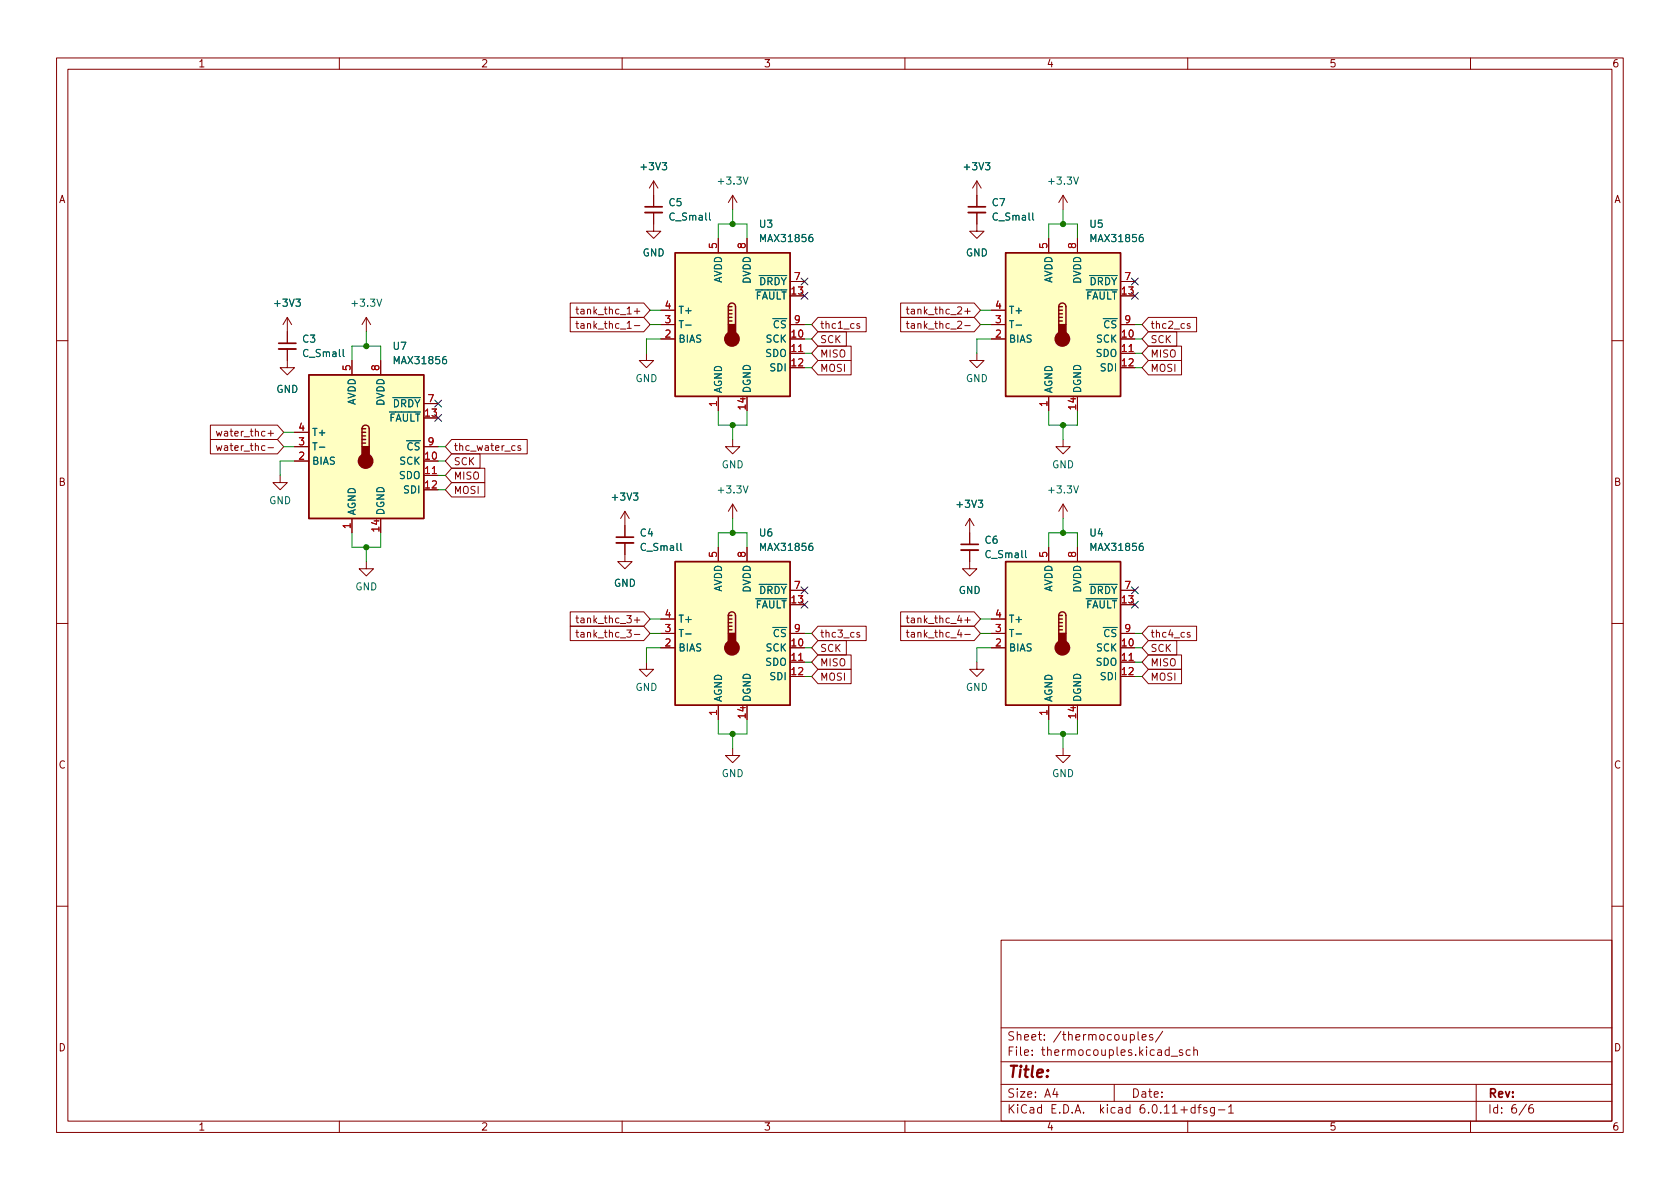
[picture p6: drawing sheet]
<svg xmlns="http://www.w3.org/2000/svg" width="297mm" height="210mm" viewBox="0 0 297 210" stroke-linecap="round" stroke-linejoin="round" font-family="sans-serif">
<g fill="none" stroke="#840000" stroke-width=".18">
<path d="M10 10.2h277v190.1h-277zM12 12.2h273v186.1h-273zM60 10.2v2M110 10.2v2M160 10.2v2M210 10.2v2M260 10.2v2M115.6 37.6v3.3h1.2l-1.2 1.3-1.3-1.3h1.3M115.6 32v4.6M115.6 32l-.8 1.3M115.6 32l.7 1.3M129.5 34.5v2.6"/>
<path d="M129.5 34.5l-.7 1.3M129.5 34.5l.8 1.3M172.7 37.6v3.3h1.3l-1.3 1.3-1.3-1.3h1.3M172.7 32v4.6M172.7 32l-.7 1.3M172.7 32l.8 1.3M188 34.5v2.6M188 34.5l-.8 1.3M188 34.5l.7 1.3M50.8 56.1l-.8 1.3M50.8 56.1v4.6M50.8 56.1l.8 1.3"/>
<path d="M64.8 56.1l-.8 1.3M64.8 56.1v2.6M64.8 56.1l.7 1.3M100.8 53.6h13l1.1 1.3-1.1 1.2h-13zM100.8 56.1h13l1.1 1.3-1.1 1.3h-13zM110.9 58.1h.7M112.2 57.6h.9M112.2 55h.9M112.6 54.6v.9M116.8 59.9h2.6M116.8 57.4h2.6M116.8 54.9h2.6"/>
<path d="M127 42.2v2.5M132.1 42.2v2.5M139.7 59.9h2.5M139.7 52.3h2.5M139.7 57.4h2.5M139.7 49.8h2.5M144.6 58.7h5v2.5h-5l-1.1-1.3zM144.6 56.1h8.5v2.6h-8.5l-1.1-1.3zM152 57.3l-.3-.1-.2 .2v.2l.5 .1v.3h-.5M159.2 56.1h13l1.2 1.3-1.2 1.3h-13zM159.2 53.6h13l1.2 1.3-1.2 1.2h-13zM169.3 56.9l.5-.1 .2 .4-.8 .9h.8"/>
<path d="M170.6 57.6h.9M170.6 55h.9M171.1 54.6v.9M175.3 59.9h2.5M175.3 57.4h2.5M175.3 54.9h2.5M185.4 42.2v2.5M190.5 42.2v2.5M198.1 59.9h2.6M198.1 52.3h2.6M198.1 57.4h2.6M198.1 49.8h2.6"/>
<path d="M203 56.1h8.6v2.6h-8.6l-1.1-1.3zM203 58.7h5.1v2.5h-5.1l-1.1-1.3zM210.4 57.3l-.3-.1-.2 .2 .1 .2 .4 .1v.3h-.5M10 60.2h2M37.2 77.7h11.9l1.1 1.3-1.1 1.3h-11.9zM37.2 75.2h11.9l1.1 1.2-1.1 1.3h-11.9zM46.8 78.9l-.3-.1-.3 .2 .2 .6h.4M47.4 79.2h1M47.4 76.6h1M47.9 76.1v1M50.8 61.7v3.3h1.3l-1.3 1.3-1.3-1.3h1.3M52.1 79h2.5"/>
<path d="M52.1 76.4h2.5M62.2 63.7v2.6M67.3 63.7v2.6M74.9 73.9h2.6M74.9 79h2.6M74.9 71.4h2.6M79.9 77.7h13.3v2.6h-13.3l-1.2-1.3zM92 78.9l-.3-.1-.1 .2v.2l.4 .1v.3h-.4M114.3 62.5v1.2h1.3l-1.3 1.3-1.3-1.3h1.3M127 70.1v2.5M129.5 77.7v1.3h1.3l-1.3 1.3-1.2-1.3h1.2M132.1 70.1v2.5"/>
<path d="M139.7 62.5h2.5M139.7 65h2.5M144.6 61.2h5.9v2.5h-5.9l-1.1-1.2zM144.6 63.7h5.9v2.6h-5.9l-1.1-1.3zM172.7 62.5v1.2h1.3l-1.3 1.3-1.3-1.3h1.3M185.4 70.1v2.5M188 77.7v1.3h1.2l-1.2 1.3-1.3-1.3h1.3M190.5 70.1v2.5M198.1 62.5h2.6M198.1 65h2.6M203 63.7h5.9v2.6h-5.9l-1.1-1.3zM203 61.2h5.9v2.5h-5.9l-1.1-1.2z"/>
<path d="M285 60.2h2M49.5 84.1v1.2h1.3l-1.3 1.3-1.2-1.3h1.2M52.1 81.5h2.5M62.2 91.7v2.5M64.8 99.3v1.3h1.2l-1.2 1.2-1.3-1.2h1.3M67.3 91.7v2.5M74.9 81.5h2.6M74.9 84.1h2.6M74.9 86.6h2.6M79.9 82.8h5.8v2.5h-5.8l-1.2-1.2zM79.9 80.3h5v2.5h-5l-1.2-1.3zM79.9 85.3h5.8v2.6h-5.8l-1.2-1.3z"/>
<path d="M110.5 96v3.3h1.3l-1.3 1.3-1.3-1.3h1.3M110.5 90.4l-.8 1.3M110.5 90.4v4.6M110.5 90.4l.8 1.3M127 96.8v2.5M129.5 89.1l-.7 1.3M129.5 89.1v2.6M129.5 89.1l.8 1.3M132.1 96.8v2.5M171.4 97.3v3.3h1.3l-1.3 1.2-1.2-1.2h1.2M171.4 91.7v4.6M171.4 91.7l-.7 1.3"/>
<path d="M171.4 91.7l.8 1.3M185.4 96.8v2.5M188 89.1l-.8 1.3M188 89.1v2.6M188 89.1l.7 1.3M190.5 96.8v2.5M10 110.2h2M100.8 108.2h13l1.1 1.3-1.1 1.2h-13zM100.8 110.7h13l1.1 1.3-1.1 1.3h-13zM110.8 111.4h.8l-.4 .5 .4 .1v.6l-.2 .1-.6-.1M112.2 109.6h.9M112.2 112.2h.9"/>
<path d="M112.6 109.2v.9M114.3 117.1v1.3h1.3l-1.3 1.2-1.3-1.2h1.3M116.8 114.5h2.6M116.8 112h2.6M116.8 109.5h2.6M139.7 114.5h2.5M139.7 117.1h2.5M139.7 119.6h2.5M139.7 106.9h2.5M139.7 112h2.5M139.7 104.4h2.5M144.6 118.4h5.9v2.5h-5.9l-1.1-1.3z"/>
<path d="M144.6 110.7h8.5v2.6h-8.5l-1.1-1.3zM144.6 115.8h5.9v2.6h-5.9l-1.1-1.3zM144.6 113.3h5v2.5h-5l-1.1-1.3zM152 111.9l-.3-.1-.2 .2v.2l.5 .1v.3h-.5M159.2 110.7h13l1.2 1.3-1.2 1.3h-13zM159.2 108.2h13l1.2 1.3-1.2 1.2h-13zM169.6 111.3l-.3 1h.8M169.9 111.8v.9M170.6 109.6h.9M170.6 112.2h.9M171.1 109.2v.9M172.7 117.1v1.3h1.3l-1.3 1.2-1.3-1.2h1.3"/>
<path d="M175.3 114.5h2.5M175.3 112h2.5M175.3 109.5h2.5M198.1 114.5h2.6M198.1 117.1h2.6M198.1 119.6h2.6M198.1 106.9h2.6M198.1 112h2.6M198.1 104.4h2.6M203 110.7h8.6v2.6h-8.6l-1.1-1.3zM203 113.3h5.1v2.5h-5.1l-1.1-1.3zM203 118.4h5.9v2.5h-5.9l-1.1-1.3z"/>
<path d="M203 115.8h5.9v2.6h-5.9l-1.1-1.3zM210.4 111.9l-.3-.1-.2 .2 .1 .2 .4 .1v.3h-.5M285 110.2h2M127 124.7v2.5M129.5 132.3v1.3h1.3l-1.3 1.3-1.2-1.3h1.2M132.1 124.7v2.5M185.4 124.7v2.5M188 132.3v1.3h1.2l-1.2 1.3-1.3-1.3h1.3M190.5 124.7v2.5M10 160.2h2M177 166.3h108v32h-108zM285 160.2h2"/>
<path d="M60 198.3v2M110 198.3v2M160 198.3v2M177 194.8h108M177 191.8h108M177 187.8h108M177 181.8h108M182.5 186.5v.1M182.5 185.7v.1M184.6 183.8v.1M184.6 183v.1M197 191.8v3"/>
<path d="M201.9 183.4l.7-.1v-.3l-.5-.1-.2 .2 .1 .8h.6M203.8 183l-.4-.1-.2 .2 .1 .3 .5 .1v.4h-.6M205.6 182.4l-1.3 1.9M209.1 185.7l-.4-.1-.2 .2 .1 .3 .5 .1v.4h-.6M210 198.3v2M210.4 185.7l-.4-.1-.3 .3v.4l.2 .3h.5M211.1 185.8l.2-.2 .3 .1 .1 .9M211.1 185.1v1.5M215.4 196.3h1.2M217.2 195.8l.4-.5v1.5M217.2 196.8h.9M260 198.3v2"/>
<path d="M261 191.8v6.5M271 195.3a.6 .6 0 0 0-.7 .7v.5l.1 .3h.5l.2-.1 .1-.5-.2-.2-.4-.1-.3 .3"/>
</g>
<g fill="none" stroke="#006464" stroke-width=".18">
<path d="M117.1 28.8h.8l-.5 .4 .4 .2v.5l-.2 .1-.5-.1M125.4 37.7v1l.2 .2M131.4 31.3l.4 1.3 .5-1.3M174.2 28.8h.8l-.4 .4 .4 .2v.5l-.2 .1-.6-.1M182.6 37.7v1l.2 .2M189.8 31.3l.5 1.3 .4-1.3M52.3 52.9h.8l-.4 .5 .3 .1v.5l-.1 .2-.6-.2M66.6 52.9l.5 1.3 .4-1.3M121.2 57.5h1M133.6 51.3h1.1M134.2 48.7h4.9M136.6 56.3h2.5"/>
<path d="M143.6 41.5h-.3a.85 .85 0 0 0 0 1.2l.4-.1v-.4l-.2-.3-.4 .1-.1 .2M179.7 57.5h.9M192 51.3h1.1M192.6 48.7h4.9M195.1 56.3h2.4M202 41.5h-.3a.85 .85 0 0 0 0 1.2l.4-.1 .1-.4-.3-.3-.4 .1-.1 .2M56.5 79.1h.9M60.7 61.8v1.1l.2 .2M68.8 72.9h1.1M69.4 70.3h4.9M71.9 77.9h2.4M78.8 63.1h-.3a.85 .85 0 0 0 0 1.2l.4-.1 .1-.4-.3-.3-.3 .1-.2 .2"/>
<path d="M112 87.2h.8l-.4 .5 .3 .1v.5l-.2 .2-.5-.2M120.4 96.1v1.1l.1 .1M131.4 85.9l.4 1.3 .5-1.3M143.6 96.1h-.3a.85 .85 0 0 0 0 1.2l.4-.1v-.4l-.2-.2h-.4l-.1 .2M173 88.5h.7l-.4 .4 .4 .2v.5l-.2 .1-.5-.1M181.3 97.3v1.1l.2 .2M189.8 85.9l.5 1.3 .4-1.3M202 96.1h-.3a.85 .85 0 0 0 0 1.2l.4-.1 .1-.4-.3-.2h-.4l-.1 .2M121.2 112.1h1M133.6 105.9h1.1M134.2 103.3h4.9M136.6 111h2.5"/>
<path d="M179.7 112.1h.9M192 105.9h1.1M192.6 103.3h4.9M195.1 111h2.4"/>
</g>
<g fill="#ffffc2" stroke="#ffffc2" stroke-width=".18">
<path d="M177.8 99.3h20.3v25.4h-20.3z"/>
<path d="M119.4 44.7h20.3v25.4h-20.3z"/>
<path d="M54.6 66.3h20.3v25.4h-20.3z"/>
<path d="M177.8 44.7h20.3v25.4h-20.3z"/>
<path d="M119.4 99.3h20.3v25.4h-20.3z"/>
</g>
<g fill="none" stroke="#840000" stroke-width=".25">
<path d="M119.4 44.7h20.3v25.4h-20.3zM128.8 54.2a.64 .64 0 0 1 .6-.6 .64 .64 0 0 1 .6 .6v3.2M128.8 56.8h.6M128.8 56.1h.6M128.8 55.5h.6M128.8 54.9h.6M128.8 54.2v3.2M128.8 54.2h.6M177.8 44.7h20.3v25.4h-20.3zM187.2 54.2a.64 .64 0 0 1 .6-.6 .64 .64 0 0 1 .7 .6v3.2M187.2 54.2v3.2M187.2 56.8h.6"/>
<path d="M187.2 56.1h.6M187.2 55.5h.6M187.2 54.9h.6M187.2 54.2h.6M54.6 66.3h20.3v25.4h-20.3zM64 75.8a.64 .64 0 0 1 .6-.6 .64 .64 0 0 1 .7 .6v3.2M64 78.4h.6M64 77.7h.6M64 77.1h.6M64 76.4h.6M64 75.8v3.2M64 75.8h.6"/>
<path d="M119.4 99.3h20.3v25.4h-20.3zM177.8 99.3h20.3v25.4h-20.3zM128.8 108.8a.64 .64 0 0 1 .6-.6 .64 .64 0 0 1 .6 .6v3.2M128.8 111.4h.6M128.8 110.7h.6M128.8 110.1h.6M128.8 109.5h.6M128.8 108.8h.6M128.8 108.8v3.2M187.2 108.8a.64 .64 0 0 1 .6-.6 .64 .64 0 0 1 .7 .6v3.2M187.2 111.4h.6M187.2 110.7h.6"/>
<path d="M187.2 110.1h.6M187.2 109.5h.6M187.2 108.8v3.2M187.2 108.8h.6"/>
</g>
<g fill="#840000" stroke="#840000" stroke-width=".25">
<path d="M187.2 112h1.3v1.9h-1.3z"/>
<path d="M128.8 57.4h1.2v1.9h-1.2z"/>
<path d="M64 79h1.3v1.9h-1.3z"/>
<path d="M187.2 57.4h1.3v1.9h-1.3z"/>
<path d="M128.8 112h1.2v1.9h-1.2z"/>
<circle cx="187.8" cy="114.5" r="1.27"/>
<circle cx="129.4" cy="59.9" r="1.27"/>
<circle cx="64.6" cy="81.5" r="1.27"/>
<circle cx="187.8" cy="59.9" r="1.27"/>
<circle cx="129.4" cy="114.5" r="1.27"/>
</g>
<path d="M141.2 62.2h.7M199.6 62.2h.8M76.4 83.8h.8M141.2 116.8h.7M199.6 116.8h.8" fill="none" stroke="#a90000" stroke-width=".18"/>
<path d="M114 37.6h3.1M171.2 37.6h3M49.3 61.7h3M109 96h3M169.9 97.3h3.1" fill="none" stroke="#840000" stroke-width=".33"/>
<path d="M114 36.6h3.1M171.2 36.6h3M49.3 60.7h3M109 95h3M169.9 96.3h3.1" fill="none" stroke="#840000" stroke-width=".3"/>
<g fill="none" stroke="#009600" stroke-width=".18">
<path d="M129.5 37.1v2.5M188 37.1v2.5M64.8 58.7v2.5M114.9 54.9h1.9M114.9 57.4h1.9M116.8 59.9h-2.5v2.6M127 42.2v-2.6h5.1v2.6M142.2 57.4h1.3M142.2 59.9h1.3M173.4 54.9h1.9M173.4 57.4h1.9M175.3 59.9h-2.6v2.6"/>
<path d="M185.4 42.2v-2.6h5.1v2.6M200.7 57.4h1.2M200.7 59.9h1.2M50.2 79h1.9M50.2 76.4h1.9M62.2 63.7v-2.5h5.1v2.5M77.5 79h1.2M127 72.6v2.6h5.1v-2.6M129.5 75.2v2.5M142.2 62.5h1.3M142.2 65h1.3M185.4 72.6v2.6h5.1v-2.6"/>
<path d="M188 75.2v2.5M200.7 62.5h1.2M200.7 65h1.2M52.1 81.5h-2.6v2.6M62.2 94.2v2.6h5.1v-2.6M64.8 96.8v2.5M77.5 86.6h1.2M77.5 84.1h1.2M77.5 81.5h1.2M127 96.8v-2.6h5.1v2.6M129.5 91.7v2.5M185.4 96.8v-2.6h5.1v2.6"/>
<path d="M188 91.7v2.5M114.9 112h1.9M114.9 109.5h1.9M116.8 114.5h-2.5v2.6M142.2 112h1.3M142.2 114.5h1.3M142.2 117.1h1.3M142.2 119.6h1.3M173.4 112h1.9M173.4 109.5h1.9M175.3 114.5h-2.6v2.6M200.7 112h1.2"/>
<path d="M200.7 114.5h1.2M200.7 117.1h1.2M200.7 119.6h1.2M127 127.2v2.6h5.1v-2.6M129.5 129.8v2.5M185.4 127.2v2.6h5.1v-2.6M188 129.8v2.5"/>
</g>
<g fill="none" stroke="#000084" stroke-width=".18">
<path d="M141.6 49.2l1.2 1.2M141.6 51.7l1.2 1.2M142.8 49.2l-1.2 1.2M142.8 51.7l-1.2 1.2M200.1 49.2l1.2 1.2M200.1 51.7l1.2 1.2M201.3 49.2l-1.2 1.2M201.3 51.7l-1.2 1.2M76.9 73.3l1.2 1.2M76.9 70.8l1.2 1.2M78.1 73.3l-1.2 1.2M78.1 70.8l-1.2 1.2"/>
<path d="M141.6 103.8l1.2 1.2M141.6 106.3l1.2 1.2M142.8 103.8l-1.2 1.2M142.8 106.3l-1.2 1.2M200.1 103.8l1.2 1.2M200.1 106.3l1.2 1.2M201.3 103.8l-1.2 1.2M201.3 106.3l-1.2 1.2"/>
</g>
<g fill="#009600" stroke="#009600" stroke-width=".18">
<circle cx="129.5" cy="39.6" r=".46"/>
<circle cx="188" cy="75.2" r=".46"/>
<circle cx="188" cy="39.6" r=".46"/>
<circle cx="64.8" cy="96.8" r=".46"/>
<circle cx="64.8" cy="61.2" r=".46"/>
<circle cx="188" cy="129.8" r=".46"/>
<circle cx="188" cy="94.2" r=".46"/>
<circle cx="129.5" cy="75.2" r=".46"/>
<circle cx="129.5" cy="94.2" r=".46"/>
<circle cx="129.5" cy="129.8" r=".46"/>
</g>
<text font-size="2.8" fill="#840000" x="178" y="191.2">Title:</text>
<g font-size="2.1" fill="#840000">
<text x="178" y="184.5">Sheet:</text>
<text x="186.2" y="184.5">/thermocouples/</text>
<text x="178" y="187.2">File:</text>
<text x="184.4" y="187.2">thermocouples.kicad_sch</text>
<text x="178" y="197.4">KiCad</text>
<text x="178" y="194.6">Size:</text>
<text x="184.7" y="194.6">A4</text>
<text x="185.7" y="197.4">E.D.A.</text>
<text x="194.6" y="197.4">kicad</text>
<text x="200" y="194.6">Date:</text>
<text x="201.8" y="197.4">6.0.11+dfsg-1</text>
<text x="263" y="194.6">Rev:</text>
<text x="263" y="197.4">Id:</text>
<text x="267.1" y="197.4">6/6</text>
</g>
<g font-size="1.8" fill="#840000">
<text x="35" y="12.3">1</text>
<text x="85" y="12.3">2</text>
<text x="135" y="12.3">3</text>
<text x="185" y="12.3">4</text>
<text x="235" y="12.3">5</text>
<text x="285" y="12.3">6</text>
<text x="10.4" y="36.3">A</text>
<text x="285.4" y="36.3">A</text>
<text x="101.6" y="56">tank_thc_1+</text>
<text x="101.6" y="58.5">tank_thc_1-</text>
<text x="144.9" y="58.5">thc1_cs</text>
<text x="160" y="58.5">tank_thc_2-</text>
<text x="160" y="56">tank_thc_2+</text>
<text x="203.4" y="58.5">thc2_cs</text>
<text x="144.9" y="63.6">MISO</text>
<text x="144.9" y="61.1">SCK</text>
<text x="203.4" y="61.1">SCK</text>
<text x="203.4" y="63.6">MISO</text>
<text x="144.9" y="66.1">MOSI</text>
<text x="203.4" y="66.1">MOSI</text>
<text x="38" y="77.6">water_thc+</text>
<text x="38" y="80.1">water_thc-</text>
<text x="80.2" y="82.6">SCK</text>
<text x="80.2" y="80.1">thc_water_cs</text>
<text x="10.3" y="86.3">B</text>
<text x="80.2" y="85.2">MISO</text>
<text x="80.2" y="87.7">MOSI</text>
<text x="285.3" y="86.3">B</text>
<text x="101.6" y="110.6">tank_thc_3+</text>
<text x="101.6" y="113.1">tank_thc_3-</text>
<text x="144.9" y="113.1">thc3_cs</text>
<text x="160" y="113.1">tank_thc_4-</text>
<text x="160" y="110.6">tank_thc_4+</text>
<text x="203.4" y="113.1">thc4_cs</text>
<text x="144.9" y="118.2">MISO</text>
<text x="144.9" y="115.7">SCK</text>
<text x="203.4" y="115.7">SCK</text>
<text x="203.4" y="118.2">MISO</text>
<text x="144.9" y="120.7">MOSI</text>
<text x="203.4" y="120.7">MOSI</text>
<text x="10.3" y="136.3">C</text>
<text x="285.3" y="136.3">C</text>
<text x="10.3" y="186.3">D</text>
<text x="285.3" y="186.3">D</text>
<text x="35" y="200.3">1</text>
<text x="85" y="200.3">2</text>
<text x="135" y="200.3">3</text>
<text x="185" y="200.3">4</text>
<text x="235" y="200.3">5</text>
<text x="285" y="200.3">6</text>
</g>
<g font-size="1.8" fill="#006464">
<text x="113" y="30.5">+3V3</text>
<text x="126.6" y="33">+3.3V</text>
<text x="170.1" y="30.5">+3V3</text>
<text x="185" y="33">+3.3V</text>
<text x="118.1" y="36.8">C5</text>
<text x="118.1" y="39.4">C_Small</text>
<text x="134.1" y="40.6">U3</text>
<text x="175.3" y="36.8">C7</text>
<text x="175.3" y="39.4">C_Small</text>
<text x="192.5" y="40.6">U5</text>
<text x="113.6" y="45.7">GND</text>
<text x="134.1" y="43.2">MAX31856</text>
<text x="170.7" y="45.7">GND</text>
<text x="192.5" y="43.2">MAX31856</text>
<text x="128" y="50.1" transform="rotate(-90 128 50.1)">AVDD</text>
<text x="133.1" y="50.3" transform="rotate(-90 133.1 50.3)">DVDD</text>
<text x="133.5" y="53.3">~{FAULT}</text>
<text x="134.1" y="50.8">~{DRDY}</text>
<text x="186.4" y="50.1" transform="rotate(-90 186.4 50.1)">AVDD</text>
<text x="191.5" y="50.3" transform="rotate(-90 191.5 50.3)">DVDD</text>
<text x="192" y="53.3">~{FAULT}</text>
<text x="192.6" y="50.8">~{DRDY}</text>
<text x="48.2" y="54.6">+3V3</text>
<text x="61.9" y="54.6">+3.3V</text>
<text x="119.9" y="58.4">T-</text>
<text x="119.9" y="55.9">T+</text>
<text x="136.6" y="58.4">~{CS}</text>
<text x="178.3" y="58.4">T-</text>
<text x="178.3" y="55.9">T+</text>
<text x="195" y="58.4">~{CS}</text>
<text x="53.3" y="61">C3</text>
<text x="53.3" y="63.5">C_Small</text>
<text x="69.3" y="62.2">U7</text>
<text x="69.3" y="64.8">MAX31856</text>
<text x="119.9" y="61">BIAS</text>
<text x="135.2" y="63.5">SDO</text>
<text x="135.3" y="61">SCK</text>
<text x="178.3" y="61">BIAS</text>
<text x="193.6" y="63.5">SDO</text>
<text x="193.7" y="61">SCK</text>
<text x="48.8" y="69.9">GND</text>
<text x="63.3" y="71.7" transform="rotate(-90 63.3 71.7)">AVDD</text>
<text x="68.3" y="71.8" transform="rotate(-90 68.3 71.8)">DVDD</text>
<text x="112.3" y="67.9">GND</text>
<text x="128" y="69.6" transform="rotate(-90 128 69.6)">AGND</text>
<text x="133.1" y="69.6" transform="rotate(-90 133.1 69.6)">DGND</text>
<text x="136" y="66">SDI</text>
<text x="170.7" y="67.9">GND</text>
<text x="186.4" y="69.6" transform="rotate(-90 186.4 69.6)">AGND</text>
<text x="191.5" y="69.6" transform="rotate(-90 191.5 69.6)">DGND</text>
<text x="194.4" y="66">SDI</text>
<text x="55.1" y="77.5">T+</text>
<text x="68.8" y="74.9">~{FAULT}</text>
<text x="69.4" y="72.4">~{DRDY}</text>
<text x="55.1" y="82.6">BIAS</text>
<text x="55.1" y="80">T-</text>
<text x="70.5" y="82.6">SCK</text>
<text x="71.8" y="80">~{CS}</text>
<text x="127.5" y="83.2">GND</text>
<text x="185.9" y="83.2">GND</text>
<text x="47.5" y="89.5">GND</text>
<text x="70.5" y="85.1">SDO</text>
<text x="71.2" y="87.6">SDI</text>
<text x="107.9" y="88.9">+3V3</text>
<text x="126.6" y="87.6">+3.3V</text>
<text x="185" y="87.6">+3.3V</text>
<text x="63.3" y="91.2" transform="rotate(-90 63.3 91.2)">AGND</text>
<text x="68.3" y="91.2" transform="rotate(-90 68.3 91.2)">DGND</text>
<text x="113" y="95.3">C4</text>
<text x="134.1" y="95.3">U6</text>
<text x="168.8" y="90.2">+3V3</text>
<text x="192.5" y="95.3">U4</text>
<text x="113" y="97.8">C_Small</text>
<text x="134.1" y="97.8">MAX31856</text>
<text x="174" y="96.5">C6</text>
<text x="174" y="99.1">C_Small</text>
<text x="192.5" y="97.8">MAX31856</text>
<text x="62.8" y="104.8">GND</text>
<text x="108.5" y="104.1">GND</text>
<text x="128" y="104.7" transform="rotate(-90 128 104.7)">AVDD</text>
<text x="133.1" y="104.9" transform="rotate(-90 133.1 104.9)">DVDD</text>
<text x="133.5" y="108">~{FAULT}</text>
<text x="134.1" y="105.4">~{DRDY}</text>
<text x="169.4" y="105.4">GND</text>
<text x="186.4" y="104.7" transform="rotate(-90 186.4 104.7)">AVDD</text>
<text x="191.5" y="104.9" transform="rotate(-90 191.5 104.9)">DVDD</text>
<text x="192" y="108">~{FAULT}</text>
<text x="192.6" y="105.4">~{DRDY}</text>
<text x="119.9" y="113">T-</text>
<text x="119.9" y="110.5">T+</text>
<text x="136.6" y="113">~{CS}</text>
<text x="178.3" y="113">T-</text>
<text x="178.3" y="110.5">T+</text>
<text x="195" y="113">~{CS}</text>
<text x="119.9" y="115.6">BIAS</text>
<text x="135.2" y="118.1">SDO</text>
<text x="135.3" y="115.6">SCK</text>
<text x="178.3" y="115.6">BIAS</text>
<text x="193.6" y="118.1">SDO</text>
<text x="193.7" y="115.6">SCK</text>
<text x="112.3" y="122.6">GND</text>
<text x="128" y="124.2" transform="rotate(-90 128 124.2)">AGND</text>
<text x="133.1" y="124.2" transform="rotate(-90 133.1 124.2)">DGND</text>
<text x="136" y="120.7">SDI</text>
<text x="170.7" y="122.6">GND</text>
<text x="186.4" y="124.2" transform="rotate(-90 186.4 124.2)">AGND</text>
<text x="191.5" y="124.2" transform="rotate(-90 191.5 124.2)">DGND</text>
<text x="194.4" y="120.7">SDI</text>
<text x="127.5" y="137.8">GND</text>
<text x="185.9" y="137.8">GND</text>
</g>
<g font-size="1.8" fill="#a90000">
<text x="126.7" y="44.1" transform="rotate(-90 126.7 44.1)">5</text>
<text x="131.8" y="44.1" transform="rotate(-90 131.8 44.1)">8</text>
<text x="185.2" y="44.1" transform="rotate(-90 185.2 44.1)">5</text>
<text x="190.2" y="44.1" transform="rotate(-90 190.2 44.1)">8</text>
<text x="139.7" y="52.1">13</text>
<text x="140.3" y="49.5">7</text>
<text x="198.1" y="52.1">13</text>
<text x="198.7" y="49.5">7</text>
<text x="117.4" y="59.7">2</text>
<text x="117.4" y="57.1">3</text>
<text x="117.4" y="54.6">4</text>
<text x="139.7" y="59.7">10</text>
<text x="140.3" y="57.1">9</text>
<text x="175.8" y="59.7">2</text>
<text x="175.8" y="57.1">3</text>
<text x="175.8" y="54.6">4</text>
<text x="198.1" y="59.7">10</text>
<text x="198.7" y="57.1">9</text>
<text x="62" y="65.7" transform="rotate(-90 62 65.7)">5</text>
<text x="67.1" y="65.7" transform="rotate(-90 67.1 65.7)">8</text>
<text x="139.7" y="62.2">11</text>
<text x="139.7" y="64.8">12</text>
<text x="198.1" y="62.2">11</text>
<text x="198.1" y="64.8">12</text>
<text x="75.5" y="71.1">7</text>
<text x="52.7" y="76.2">4</text>
<text x="74.9" y="73.7">13</text>
<text x="126.7" y="72" transform="rotate(-90 126.7 72)">1</text>
<text x="131.8" y="72.7" transform="rotate(-90 131.8 72.7)">14</text>
<text x="185.2" y="72" transform="rotate(-90 185.2 72)">1</text>
<text x="190.2" y="72.7" transform="rotate(-90 190.2 72.7)">14</text>
<text x="52.7" y="81.3">2</text>
<text x="52.7" y="78.7">3</text>
<text x="74.9" y="81.3">10</text>
<text x="74.9" y="83.8">11</text>
<text x="75.5" y="78.7">9</text>
<text x="74.9" y="86.4">12</text>
<text x="62" y="93.6" transform="rotate(-90 62 93.6)">1</text>
<text x="67.1" y="94.2" transform="rotate(-90 67.1 94.2)">14</text>
<text x="126.7" y="98.7" transform="rotate(-90 126.7 98.7)">5</text>
<text x="131.8" y="98.7" transform="rotate(-90 131.8 98.7)">8</text>
<text x="185.2" y="98.7" transform="rotate(-90 185.2 98.7)">5</text>
<text x="190.2" y="98.7" transform="rotate(-90 190.2 98.7)">8</text>
<text x="139.7" y="106.7">13</text>
<text x="140.3" y="104.1">7</text>
<text x="198.1" y="106.7">13</text>
<text x="198.7" y="104.1">7</text>
<text x="117.4" y="111.8">3</text>
<text x="117.4" y="109.2">4</text>
<text x="140.3" y="111.8">9</text>
<text x="175.8" y="111.8">3</text>
<text x="175.8" y="109.2">4</text>
<text x="198.7" y="111.8">9</text>
<text x="117.4" y="114.3">2</text>
<text x="139.7" y="114.3">10</text>
<text x="139.7" y="116.8">11</text>
<text x="139.7" y="119.4">12</text>
<text x="175.8" y="114.3">2</text>
<text x="198.1" y="114.3">10</text>
<text x="198.1" y="116.8">11</text>
<text x="198.1" y="119.4">12</text>
<text x="126.7" y="126.7" transform="rotate(-90 126.7 126.7)">1</text>
<text x="131.8" y="127.3" transform="rotate(-90 131.8 127.3)">14</text>
<text x="185.2" y="126.7" transform="rotate(-90 185.2 126.7)">1</text>
<text x="190.2" y="127.3" transform="rotate(-90 190.2 127.3)">14</text>
</g>
</svg>
